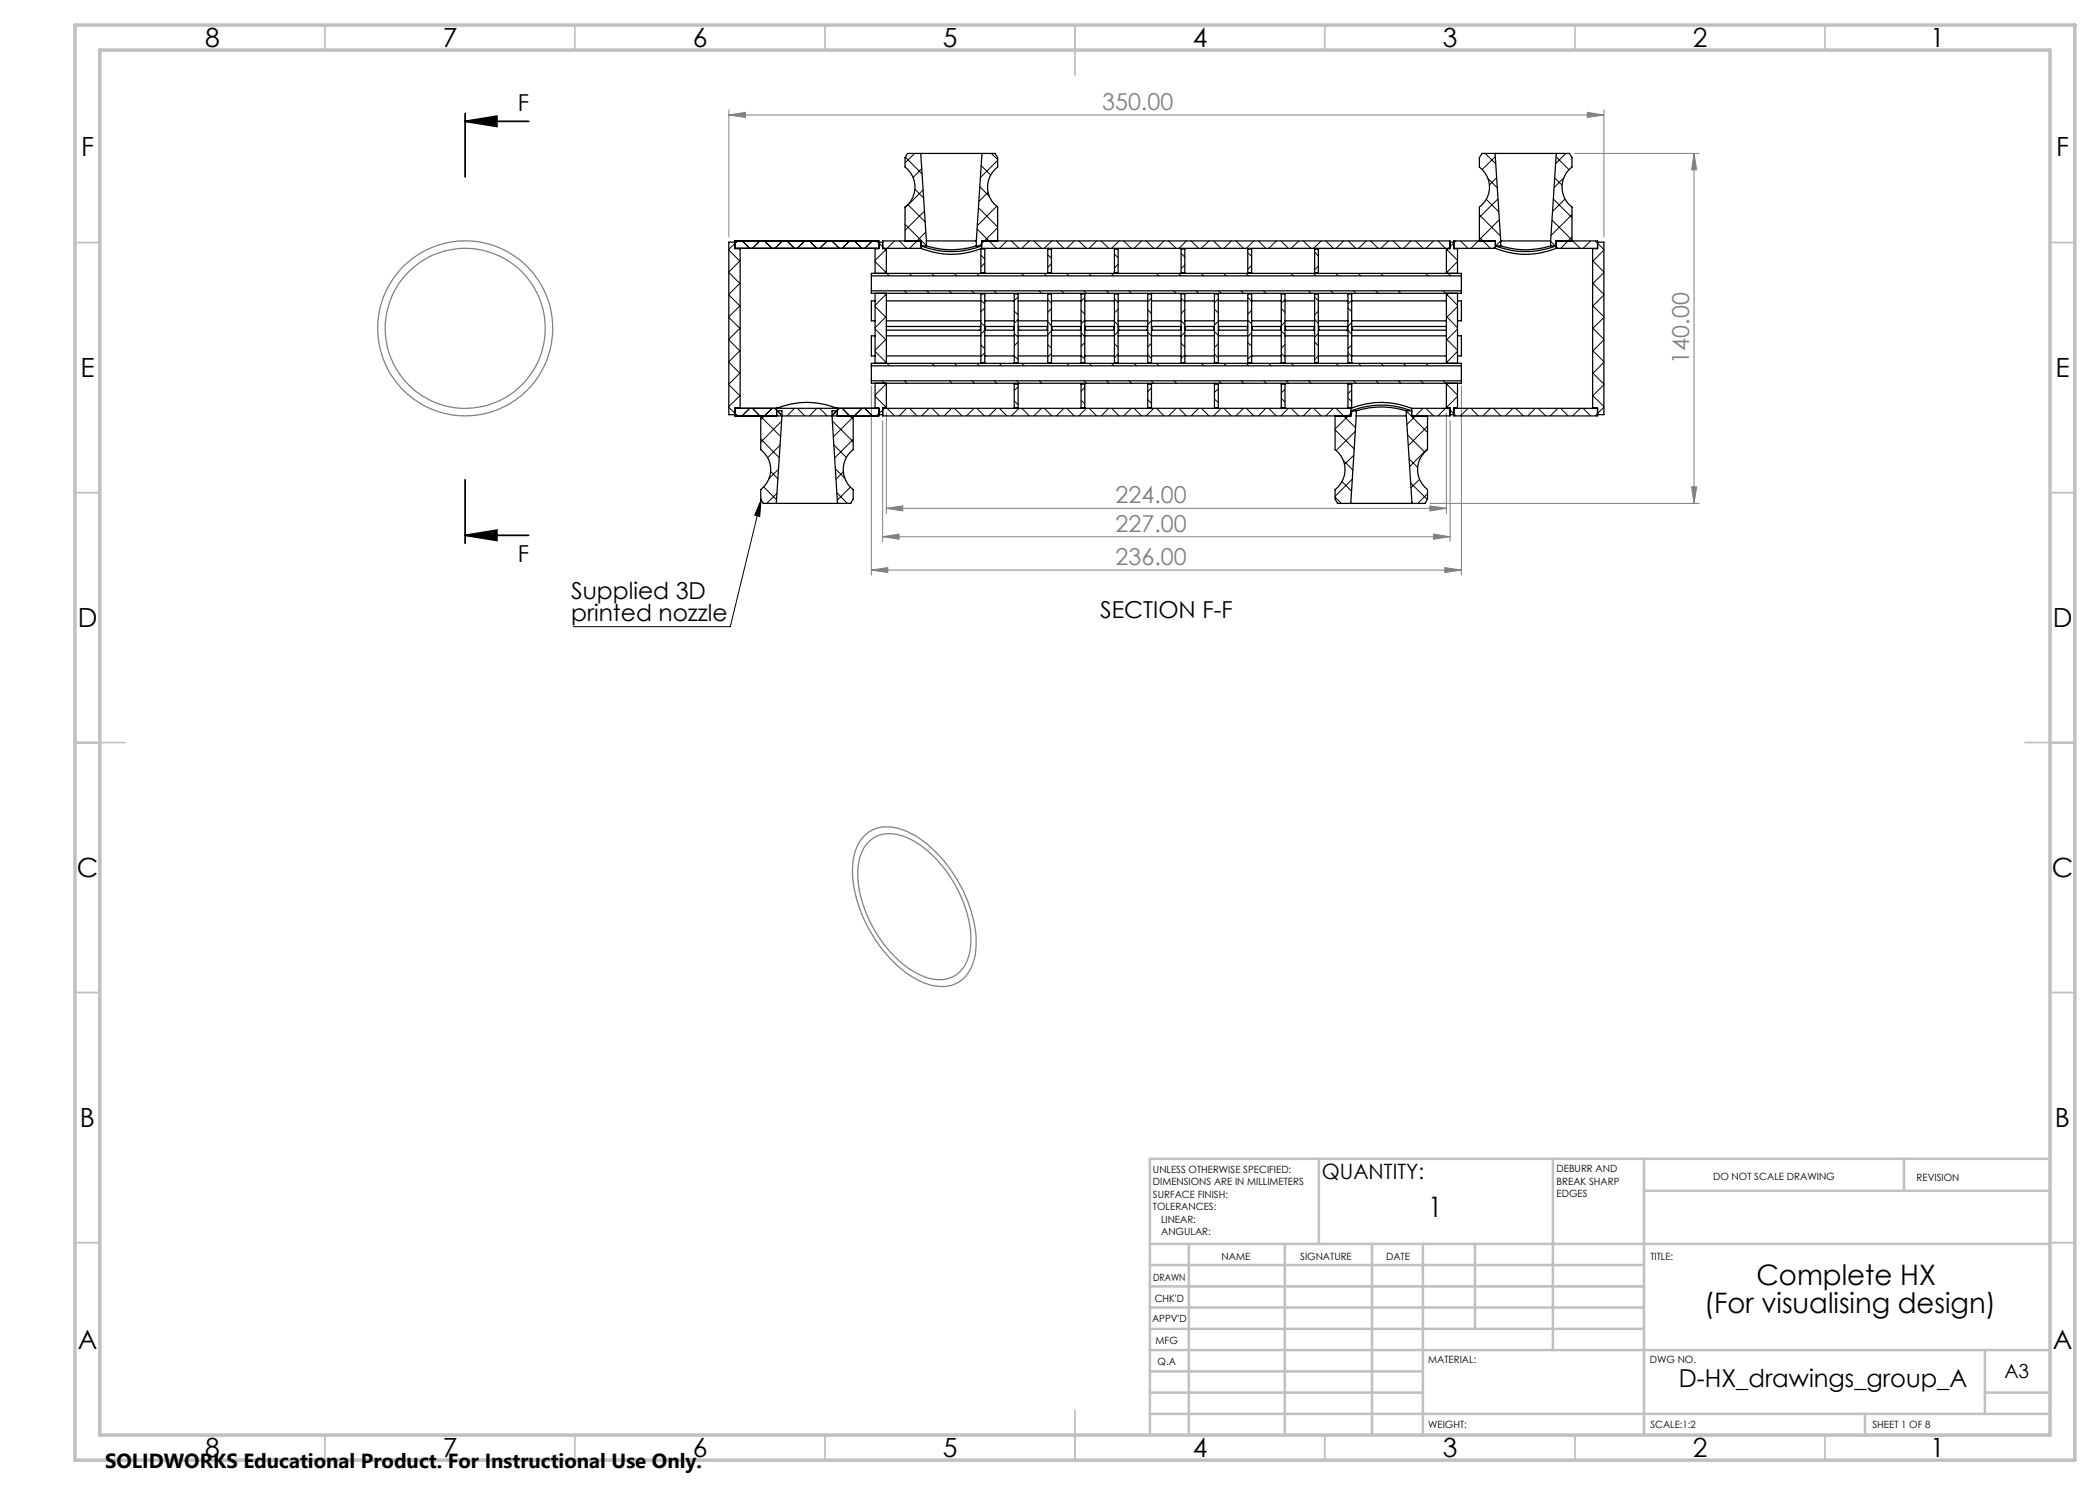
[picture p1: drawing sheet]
<svg xmlns="http://www.w3.org/2000/svg" width="420mm" height="297mm" viewBox="0 0 420 297" stroke-linecap="round" stroke-linejoin="round" font-family="sans-serif">
<path d="M152.2 100l-.3 3.3-.9-.3zM152.2 100l-6.1 25.3h-31.4" fill="none" stroke="#000" stroke-width=".2"/>
<path d="M93 24.3l6.4-1.1v2.1zM93 24.3h12.7M93 22.7v12.7M93 96v12.7M93 107.1l6.4-1.1v2.1zM93 107.1h12.7" fill="none" stroke="#000" stroke-width=".35"/>
<g fill="none" stroke="#808080" stroke-width=".2">
<path d="M145.8 23l3.3-.5v1zM145.8 22v25.4M145.8 23h175M314.9 30.7h24.9M317.5 22.5l3.3 .5-3.3 .5zM320.8 22v25.4M338.8 30.7v70M338.8 30.7l.5 3.3h-1zM174.3 77.2v37.8M292.3 77.2v37.8M176.5 84.2v24.1M177.3 82.6v20.1"/>
<path d="M289.3 82.6v20.1M290 84.2v24.1M338.3 97.4h1l-.5 3.3zM174.3 114l3.3-.5v1zM174.3 114h118M176.5 107.3l3.3-.5v1zM176.5 107.3h113.5M177.3 101.7l3.3-.5v1zM177.3 101.7h112M286 101.2l3.3 .5-3.3 .5zM286 100.7h53.8M286.7 106.8l3.3 .5-3.3 .5z"/>
<path d="M289 113.5l3.3 .5-3.3 .5z"/>
</g>
<g fill="none" stroke="#808080" stroke-width=".25">
<path d="M173.2 166.9a7.2 7.2 0 0 1 7.8-.8 23.9 23.9 0 0 1 11 10.9 22.6 22.6 0 0 1 3 14.3 6.8 6.8 0 0 1-5.4 5.9 11.8 11.8 0 0 1-8.8-3 27.6 27.6 0 0 1-10.3-19.9 9.5 9.5 0 0 1 2.7-7.4zM173.8 168.3a6.5 6.5 0 0 1 7-1 21.8 21.8 0 0 1 10.8 10.8 19.6 19.6 0 0 1 2.2 13 6.2 6.2 0 0 1-8.3 4.5 20.4 20.4 0 0 1-10.7-9.8 20.3 20.3 0 0 1-3-13.6l.2-.9a6.8 6.8 0 0 1 1.8-3z"/>
<circle cx="93" cy="65.7" r="17.5"/>
<circle cx="93" cy="65.7" r="16"/>
</g>
<g fill="none" stroke="#c0c0c0" stroke-width=".35">
<path d="M65 5v5M115 5v5M165 5v5M215 5v10M265 5v5M315 5v5M365 5v5M15 48.5h5M410 48.5h5M15 98.5h5M410 98.5h5M15 148.5h10"/>
<path d="M405 148.5h10M15 198.5h5M410 198.5h5M15 248.5h5M410 248.5h5M65 287v5M115 287v5M165 287v5M215 282v10M265 287v5M315 287v5M365 287v5"/>
</g>
<g fill="none" stroke="#c0c0c0" stroke-width=".5">
<path d="M263.8 231.8v17M310.6 231.8v38.2M328.8 231.8v55.2M328.8 238.2h81.2M380.8 231.8v6.4M410 231.8h-180v55.2M230 248.8h180M230 257.3h98.8M230 253h98.8M237.8 248.8v38.2M257 248.8v38.2M274.4 248.8v38.2"/>
<path d="M284.6 248.8v38.2M295 248.8v17M230 265.8h98.8M230 261.5h98.8M230 278.5h54.6M230 274.3h54.6M230 270h180M397 278.5h13M397 270v12.8M230 282.8h180M373 282.8v4.2"/>
</g>
<path d="M15 5h400v287h-400zM20 10h390v277h-390z" fill="none" stroke="#c0c0c0" stroke-width=".7"/>
<g fill="#000">
<path d="M152.2 100l-.3 3.3-.9-.3z"/>
<path d="M93 24.3l6.4-1.1v2.1zM93 107.1l6.4-1.1v2.1z"/>
</g>
<g fill="#808080">
<path d="M289 113.5l3.3 .5-3.3 .5zM174.3 114l3.3-.5v1z"/>
<path d="M145.8 23l3.3-.5v1zM317.5 22.5l3.3 .5-3.3 .5zM176.5 107.3l3.3-.5v1zM286.7 106.8l3.3 .5-3.3 .5z"/>
<path d="M338.3 97.4h1l-.5 3.3zM338.8 30.7l.5 3.3h-1z"/>
<path d="M177.3 101.7l3.3-.5v1zM286 101.2l3.3 .5-3.3 .5z"/>
</g>
<g fill="none" stroke="#000" stroke-width=".2">
<path d="M181.1 31.4l3.3 3.4M183 30.7l-2 1.9M183 37.8l1.7 1.8M184.3 33.8l-1.7 1.7M184.6 38l-3.6 3.6M196 37.4l1.9 1.9M196.3 33.1l1.8 1.9M196.4 30.7h.1M197.6 38.4l-1.8 1.9M198.3 30.7l1.2 1.2M199.5 32.1l-3.4 3.4M297 30.7l2.2 2.1"/>
<path d="M297.3 39.9l2.5 2.5M297.6 35.7l1.9 1.9M299 31.3l-2.6 2.6M299.3 35.5l-1.4 1.5M299.6 39.8l-3.7 3.7M310.7 39.8l3.7 3.7M310.9 35.6l1.5 1.4M311.2 31.4l2.6 2.5M312.7 35.6l-1.9 1.9M313 39.8l-2.5 2.5M313.2 30.7l-2.1 2M145.8 59l2.2 2.2"/>
<path d="M145.8 54.5l2.2 2.3M145.8 50l2.2 2.3M147.5 48.2l-1.7 1.7M148 52.1l-2.2 2.3M148 56.6l-2.2 2.3M148.4 48.2l1.5 1.5M152 48.2l-1.5 1.5M152.9 48.2l1.5 1.5M156.5 48.2l-1.5 1.5M157.4 48.2l1.5 1.5M161 48.2l-1.5 1.5M161.9 48.2l1.5 1.5"/>
<path d="M165.5 48.2l-1.6 1.5M166.4 48.2l1.5 1.5M169.9 48.2l-1.4 1.5M170.9 48.2l1.5 1.5M174.4 48.2l-1.5 1.5M175 52.3l2.3 2.3M175.4 48.2l1.4 1.5M176.9 58.7l.4 .4M176.9 49.7l.4 .4M177.3 58.8l-2.3 2.3M177.3 49.8l-2.3 2.3M177.3 54.3l-.4 .4"/>
<path d="M177.4 54.7l.5 .5M178.9 48.2l-1.5 1.5M179.8 48.2l1.5 1.5M180.9 58.2l.5 .5M181 44.9l4.3 4.2M181.6 40.9l3.4 3.5M181.9 54.7l.5 .5M184.9 42.2l-3.9 3.9M185.1 46.4l-3.2 3.3M185.3 58.2l.5 .5M186.3 54.7l.5 .5M189.8 58.2l.6 .5"/>
<path d="M190.8 54.7l.5 .5M194.3 58.2l.5 .5M195.3 54.7l.5 .5M195.4 45.8l3.9 3.9M195.7 41.6l3.8 3.8M196.2 51l.8 .8M197 52.6l-.8 .8M198.8 58.2l.5 .5M199.3 41.3l-3.8 3.8M199.5 45.5l-3.6 3.7M201.4 48.2l-1.5 1.5M202.3 48.2l1.5 1.5"/>
<path d="M203.6 59.4l-.8 .7M204.3 54.7l.5 .5M205.9 48.2l-1.5 1.5M206.8 48.2l1.5 1.5M207.8 58.2l.5 .5M208.8 54.7l.5 .5M209.5 50.9l.8 .8M209.5 59.9l.8 .7M210.3 52.7l-.8 .8M210.4 48.2l-1.6 1.5M211.3 48.2l1.5 1.5M212.3 58.2l.5 .5"/>
<path d="M213.3 54.7l.5 .5M214.8 48.2l-1.4 1.5M215.8 48.2l1.5 1.5M216.8 58.2l.5 .5M217 59.5l-.8 .8M217.8 54.7l.5 .5M219.3 48.2l-1.5 1.5M220.2 48.2l1.6 1.5M221.3 58.2l.5 .5M222.2 54.7l.6 .5M222.9 59.8l.7 .7M222.9 50.8l.7 .7"/>
<path d="M223.6 52.8l-.7 .8M223.8 48.2l-1.5 1.5M224.8 48.2l1.4 1.5M225.8 58.2l.5 .5M228.3 48.2l-1.5 1.5M229.2 48.2l1.6 1.5M230.3 59.7l-.7 .7M231.2 54.7l.5 .5M232.8 48.2l-1.5 1.5M233.7 48.2l1.5 1.5M234.7 58.2l.5 .5M235.7 54.7l.5 .5"/>
<path d="M236.2 59.7l.8 .7M236.2 50.7l.8 .7M237 53l-.8 .7M237.3 48.2l-1.5 1.5M238.2 48.2l1.5 1.5M239.2 58.2l.5 .5M240.2 54.7l.5 .5M241.8 48.2l-1.5 1.5M242.7 48.2l1.5 1.5M243.7 59.8l-.8 .7M243.7 58.2l.5 .5M244.7 54.7l.5 .5"/>
<path d="M246.3 48.2l-1.5 1.5M247.2 48.2l1.5 1.5M248.2 58.2l.5 .5M249.2 54.7l.5 .5M249.6 59.5l.7 .8M249.6 50.5l.7 .8M250.3 53.1l-.7 .8M250.8 48.2l-1.5 1.5M251.7 48.2l1.5 1.5M252.7 58.2l.5 .5M255.3 48.2l-1.5 1.5M256.2 48.2l1.5 1.5"/>
<path d="M257 59.9l-.7 .7M258.2 54.7l.5 .5M259.8 48.2l-1.6 1.5M260.7 48.2l1.5 1.5M261.7 58.2l.5 .5M262.7 54.7l.5 .5M262.9 59.4l.8 .7M262.9 50.4l.8 .8M263.7 53.2l-.8 .8M264.2 48.2l-1.5 1.5M265.1 48.2l1.6 1.5M266.2 58.2l.5 .5"/>
<path d="M267.2 54.7l.5 .5M268.7 48.2l-1.5 1.5M269.7 48.2l1.4 1.5M270.7 58.2l.5 .5M271.7 54.7l.5 .5M273.2 48.2l-1.5 1.5M274.1 48.2l1.5 1.5M275.2 58.2l.5 .5M276.2 54.7l.4 .5M277.7 48.2l-1.5 1.5M278.6 48.2l1.5 1.5M279.6 58.2l.5 .5"/>
<path d="M282.2 48.2l-1.5 1.5M283.1 48.2l1.5 1.5M285.1 54.7l.5 .5M286.7 48.2l-1.5 1.5M287.6 48.2l1.5 1.5M288.6 58.2l.5 .5M289.3 54.3l.8 .9M289.3 49.8l2.2 2.3M289.3 58.8l2.2 2.3M289.6 49.7l-.3 .4M289.7 58.7l-.4 .4M291.2 48.2l-1.5 1.5"/>
<path d="M291.5 52.3l-2.2 2.3M292.1 48.2l1.5 1.5M295.7 48.2l-1.5 1.5M295.9 47.5l2.2 2.2M295.9 43l4.2 4.2M299.1 49.2l-.4 .5M299.9 44l-4 3.9M300.1 48.2l-.9 1M310.1 48.3l.9 .9M310.4 44l4 4M311.2 49.3l.4 .4M314.4 47.4l-2.3 2.3"/>
<path d="M314.4 42.9l-4.2 4.2M314.5 48.2l1.6 1.5M318.1 48.2l-1.5 1.5M318.5 56.6l2.3 2.3M318.5 52.1l2.3 2.3M319.1 48.2l1.7 1.7M320.8 50l-2.3 2.3M320.8 54.5l-2.3 2.3M320.8 59l-2.3 2.2M145.8 76.9l2.2 2.3M145.8 72.5l2.2 2.2M145.8 68l2.2 2.2"/>
<path d="M145.8 63.5l2.2 2.2M148 61.1l-2.2 2.3M148 65.6l-2.2 2.3M148 70.1l-2.2 2.3M148 74.6l-2.2 2.2M148 79.1l-2.2 2.2M175 79.3l2.3 2.2M175 70.3l2.3 2.2M175 65.8l2.3 2.2M175 61.3l2.3 2.3M176.4 76.2l.9 .8M177.3 76.8l-2.3 2.2"/>
<path d="M177.3 63.3l-2.3 2.2M177.3 67.8l-2.3 2.2M177.3 72.3l-.4 .4M177.4 72.7l.5 .5M180.9 76.2l.5 .5M186.4 72.7l.5 .5M189.9 76.2l.5 .5M190.9 72.7l.5 .5M194.4 76.2l.5 .5M195.4 72.7l.5 .5M196.2 69l.8 .7M196.2 64.5l.8 .8"/>
<path d="M196.2 60l.8 .8M197 70.6l-.8 .7M197 61.6l-.8 .7M197 66.1l-.8 .7M198.9 76.2l.5 .5M199.8 72.7l.5 .5M202.8 71.2l.8 .7M202.8 66.7l.8 .7M202.8 62.2l.8 .8M203.3 76.2l.6 .5M203.6 63.9l-.8 .7M203.6 68.4l-.8 .7"/>
<path d="M203.6 77.4l-.8 .7M204.3 72.7l.6 .5M207.9 76.2l.5 .5M209.5 68.9l.8 .7M209.5 64.4l.8 .8M210.3 70.7l-.8 .7M210.3 61.7l-.8 .8M210.3 66.2l-.8 .8M213.3 72.7l.5 .5M216.2 71.1l.8 .7M216.2 66.6l.8 .7M216.2 62.1l.8 .7"/>
<path d="M216.8 76.2l.5 .5M217 68.5l-.8 .7M217 64l-.8 .8M217 77.5l-.8 .7M217.8 72.7l.5 .5M221.3 76.2l.5 .5M222.3 72.7l.5 .5M222.9 64.3l.7 .7M222.9 68.8l.7 .7M223.6 61.8l-.7 .8M223.6 66.3l-.7 .8M223.6 70.8l-.7 .8"/>
<path d="M225.8 76.2l.5 .5M226.8 72.7l.5 .5M229.6 70.9l.7 .8M229.6 66.5l.7 .7M229.6 61.9l.7 .8M229.6 79.9l.7 .8M230.3 68.6l-.7 .8M230.3 64.1l-.7 .8M230.3 77.6l-.7 .7M230.3 76.2l.5 .5M231.3 72.7l.5 .5M234.8 76.2l.5 .5"/>
<path d="M236.2 68.6l.8 .8M236.2 64.1l.8 .8M237 66.5l-.8 .7M237 70.9l-.8 .8M237 61.9l-.8 .8M240.3 72.7l.5 .5M242.9 70.8l.8 .8M242.9 66.3l.8 .8M242.9 61.8l.8 .8M242.9 79.8l.8 .7M243.7 64.3l-.8 .7M243.7 68.8l-.8 .7"/>
<path d="M243.7 77.7l-.8 .8M243.8 76.2l.5 .5M244.8 72.7l.5 .5M248.2 76.2l.5 .5M249.2 72.7l.5 .5M249.6 68.5l.7 .7M249.6 64l.7 .8M250.3 66.6l-.7 .7M250.3 62.1l-.7 .7M250.3 71.1l-.7 .7M252.7 76.2l.6 .5M253.8 72.7l.4 .5"/>
<path d="M256.3 66.2l.7 .8M256.3 70.7l.7 .7M256.3 61.7l.7 .8M256.3 79.7l.7 .7M257 77.9l-.7 .7M257 64.4l-.7 .8M257 68.9l-.7 .7M257.2 76.2l.5 .5M258.2 72.7l.5 .5M261.7 76.2l.5 .5M262.9 63.9l.8 .7M262.9 68.4l.8 .7"/>
<path d="M263.7 71.2l-.8 .7M263.7 66.7l-.8 .7M263.7 62.2l-.8 .8M267.2 72.7l.5 .5M269.6 70.6l.7 .7M269.6 66.1l.7 .7M269.6 61.6l.7 .7M269.6 79.5l.7 .8M270.3 78l-.7 .7M270.3 64.5l-.7 .8M270.3 60l-.7 .8M270.3 69l-.7 .7"/>
<path d="M270.7 76.2l.5 .5M271.7 72.7l.5 .5M275.2 76.2l.5 .5M276.2 72.7l.5 .5M279.7 76.2l.5 .5M280.7 72.7l.5 .5M284.2 76.2l.5 .5M285.2 72.7l.5 .5M288.7 76.2l.5 .5M289.3 67.8l2.2 2.2M289.3 72.3l.4 .4M289.3 63.3l2.2 2.2"/>
<path d="M289.3 76.8l2.2 2.2M289.6 76.7l-.3 .3M291.5 61.3l-2.2 2.3M291.5 65.8l-2.2 2.2M291.5 70.3l-2.2 2.2M291.5 79.3l-2.2 2.2M318.5 79.1l2.3 2.2M318.5 74.6l2.3 2.2M318.5 70.1l2.3 2.3M318.5 65.6l2.3 2.3M318.5 61.1l2.3 2.3M320.8 63.5l-2.3 2.2"/>
<path d="M320.8 68l-2.3 2.2M320.8 72.5l-2.3 2.2M320.8 76.9l-2.3 2.3M145.8 81.5l1.7 1.7M149.9 81.7l-1.5 1.5M150.5 81.7l1.5 1.5M152.2 83.3l3.9 4M152.2 87.8l3.7 3.7M152.8 97.4l2.5 2.6M154.1 94.3l1.5 1.4M154.4 81.7l-2.2 2.2M155.3 82l-.3-.3 1.5 1.5"/>
<path d="M155.4 98.6l-2 2.1M155.5 82.2l.9 .9M155.7 93.8l-1.9 1.9M156 89l-2.5 2.5M156.3 84.2l-4.1 4.2M158.9 81.7l-1.5 1.5M159.5 81.7l1.5 1.5M163.4 81.7l-1.5 1.5M163.9 81.7l1.6 1.5M166.4 84.2l4.2 4.2M166.8 89l2.5 2.5M167.1 93.8l1.8 1.8"/>
<path d="M167.4 82.2l-1 .9M167.4 98.6l2.1 2.1M167.9 81.7l-1.5 1.5M168.5 81.7l2.1 2.2M168.7 94.4l-1.5 1.4M170.1 97.4l-2.6 2.6M170.6 83.4l-3.9 4M170.6 87.9l-3.7 3.7M172.4 81.7l-1.5 1.5M172.9 81.7l1.5 1.5M176.8 81.7l-1.4 1.5M177.3 81.3l-.4 .3"/>
<path d="M177.4 81.7l1.5 1.5M181.3 81.7l-1.5 1.5M181.9 81.7l1.5 1.5M185.8 81.7l-1.5 1.5M186.4 81.7l1.5 1.5M190.3 81.7l-1.5 1.5M190.9 81.7l1.5 1.5M194.8 81.7l-1.5 1.5M195.4 81.7l1.5 1.5M199.3 81.7l-1.5 1.5M199.9 81.7l1.5 1.5M202.8 80.2l.8 .7"/>
<path d="M203.8 81.7l-1.5 1.5M204.4 81.7l1.5 1.5M208.3 81.7l-1.5 1.5M208.8 81.7l1.6 1.5M212.8 81.7l-1.5 1.5M213.4 81.7l1.4 1.5M216.2 80l.8 .8M217.3 81.7l-1.5 1.5M217.8 81.7l1.5 1.5M221.8 81.7l-1.6 1.5M222.3 81.7l1.5 1.5M226.2 81.7l-1.4 1.5"/>
<path d="M226.8 81.7l1.5 1.5M230.8 81.7l-1.6 1.5M231.3 81.7l1.5 1.5M235.2 81.7l-1.5 1.5M235.8 81.7l1.5 1.5M239.7 81.7l-1.5 1.5M240.3 81.7l1.5 1.5M244.2 81.7l-1.5 1.5M244.8 81.7l1.5 1.5M248.7 81.7l-1.5 1.5M249.3 81.7l1.5 1.5M253.2 81.7l-1.5 1.5"/>
<path d="M253.8 81.7l1.5 1.5M257.7 81.7l-1.5 1.5M258.2 81.7l1.6 1.5M262.2 81.7l-1.5 1.5M262.7 81.7l1.5 1.5M266.7 81.7l-1.6 1.5M267 99.4l1.3 1.3M267 86l3.8 3.8M267.2 81.7l3.9 3.8M268.4 96.3l1.9 1.9M268.7 92.1l1.9 1.9M270.4 95.8l-3.4 3.5"/>
<path d="M270.7 82.2l-3.7 3.6M270.8 91l-1.9 1.9M271.1 86.3l-3.9 3.8M281.3 82.2l4.2 4.3M281.5 87l3.4 3.4M281.8 91.8l1.7 1.7M282.1 96.6l3.4 3.3M283.9 95.8l-1.7 1.8M284.6 81.7l-3.2 3.2M285.2 81.7l1.5 1.5M285.5 98.7l-1.9 2M285.5 85.3l-3.8 3.8"/>
<path d="M285.5 89.7l-3.6 3.6M289.1 81.7l-1.5 1.5M289.3 81.3l.3 .3M289.7 81.7l1.5 1.5M293.6 81.7l-1.5 1.5M294.2 81.7l1.5 1.5M298.1 81.7l-1.5 1.5M298.7 81.7l1.4 1.5M302.6 81.7l-1.5 1.5M303.1 81.7l1.6 1.5M307.1 81.7l-1.5 1.5M307.6 81.7l1.5 1.5"/>
<path d="M311.6 81.7l-1.5 1.5M312.1 81.7l1.5 1.5M316.1 81.7l-1.6 1.5M316.6 81.7l1.5 1.5M320.8 81.5l-1.7 1.7M270.2 100.6l-.1 .1"/>
</g>
<g fill="none" stroke="#000" stroke-width=".25">
<path d="M184.1 30.7h-2.6l-.5 .8v1.9a5 5 0 0 1 0 8v6.8M184.1 30.7h12.3M184.1 30.7l1.2 17.5M196.4 30.7h2.6l.5 .8v1.9a5 5 0 0 0 0 8v6.8M196.4 30.7l-1.1 17.5M299 30.7h-2.6l-.5 .8v1.9a5 5 0 0 1 0 8v6.8M299 30.7h12.3M299 30.7l1.1 17.5M311.3 30.7h2.6l.5 .8v1.9a5 5 0 0 0 0 8v6.8M311.3 30.7l-1.2 17.5M147 49.7h28.8M147 48.4h-1.2v34.5h1.2"/>
<path d="M174.3 55.2v3M174.3 55.2v-.5h118v.5M174.3 58.2v.5h118v-.5M174.3 55.2h118M174.3 58.2h118M175 54.7v-5h.8v-1.5h-28.8v1.5h1v31.9h-1v1.6h28.8v-1.6h-.8v-4.9M175 58.7v14M175.8 48.4h.7M176.5 49.7h7.7M177.3 58.7v14M184.2 49.7a15.9 15.9 0 0 0 12.1 0M184.2 49.7v-1.5h-7.7v1.5h.8v5"/>
<path d="M185.3 49.2h-1.1a16.7 16.7 0 0 0 12.1 0h-1M185.3 49.2a16.4 16.4 0 0 0 10 0M185.3 48.2h10M185.3 48.2v1M195.3 48.2v1M196.2 58.7v.1M196.2 54.5v.2M196.2 54.5v-4.7h.8v4.7M196.2 58.8h.8M196.2 54.5h.8M196.2 58.8v13.7M196.3 49.7v-1.5h93.7v1.5h-.7v5"/>
<path d="M196.3 49.7h93.7M197 58.7v.1M197 54.5v.2M197 58.8v13.7M202.8 58.7v.1M202.8 58.8h.8M202.8 58.8v13.7M203.6 58.7v.1M203.6 58.8v13.7M209.5 58.7v.1M209.5 54.5v.2M209.5 54.5v-4.7h.8v4.7"/>
<path d="M209.5 58.8h.8M209.5 54.5h.8M209.5 58.8v13.7M210.3 58.7v.1M210.3 54.5v.2M210.3 58.8v13.7M216.2 58.7v.1M216.2 58.8h.8M216.2 58.8v13.7M217 58.7v.1M217 58.8v13.7M222.9 58.7v.1"/>
<path d="M222.9 54.5v.2M222.9 54.5v-4.7h.7v4.7M222.9 58.8h.7M222.9 54.5h.7M222.9 58.8v13.7M223.6 58.7v.1M223.6 54.5v.2M223.6 58.8v13.7M229.6 58.7v.1M229.6 58.8h.7M229.6 58.8v13.7M230.3 58.7v.1"/>
<path d="M230.3 58.8v13.7M236.2 58.7v.1M236.2 54.5v.2M236.2 54.5v-4.7h.8v4.7M236.2 58.8h.8M236.2 54.5h.8M236.2 58.8v13.7M237 58.7v.1M237 54.5v.2M237 58.8v13.7M242.9 58.7v.1M242.9 58.8h.8"/>
<path d="M242.9 58.8v13.7M243.7 58.7v.1M243.7 58.8v13.7M249.6 58.7v.1M249.6 54.5v.2M249.6 54.5v-4.7h.7v4.7M249.6 58.8v13.7M249.6 58.8h.7M249.6 54.5h.7M250.3 58.7v.1M250.3 54.5v.2M250.3 58.8v13.7"/>
<path d="M256.3 58.7v.1M256.3 58.8h.7M256.3 58.8v13.7M257 58.7v.1M257 58.8v13.7M262.9 58.7v.1M262.9 54.5v.2M262.9 54.5v-4.7h.8v4.7M262.9 58.8h.8M262.9 54.5h.8M262.9 58.8v13.7M263.7 58.7v.1"/>
<path d="M263.7 54.5v.2M263.7 58.8v13.7M269.6 58.7v.1M269.6 58.8h.7M269.6 58.8v13.7M270.3 58.7v.1M270.3 58.8v13.7M289.3 58.7v14M290 48.4h.8M290.8 49.7h8.3M291.5 58.7v14M292.3 55.2v3"/>
<path d="M299.1 49.7a15.9 15.9 0 0 0 12.1 0M299.1 49.7v-1.5h-8.3v1.5h.7v5M300.1 49.2h-1a16.8 16.8 0 0 0 12.1 0h-1.1M300.1 49.2a16.4 16.4 0 0 0 10 0M300.1 48.2h10M300.1 48.2v1M310.1 48.2v1M311.2 49.7v-1.5h8.3v1.5h-1v31.9h1v1.6h-28.7v-1.6h.7v-4.9M311.2 49.7h8.3M319.5 48.4h1.3v34.5h-1.3M174.3 73.2v3M174.3 73.2v-.5h118v.5"/>
<path d="M174.3 76.2v.5h118v-.5M174.3 73.2h118M174.3 76.2h118M175 60.2h-.7v4h.7M175 67.2h-.7v4h.7M177.3 60.2h18.9M177.3 64.2h18.9M177.3 67.2h18.9M177.3 71.2h18.9M177.3 76.7v4.9h-.8v1.6h93.7v-1.5M177.3 65.3h18.9M177.3 66h18.9"/>
<path d="M196.1 65.3v.7M196.2 72.5v.2M196.2 72.5h.8M197 72.5v.2M197 60.2h5.8M197 64.2h5.8M197 67.2h5.8M197 71.2h5.8M197 65.3h5.8M197 66h5.8M197 65.3v.7M202.8 65.3v.7"/>
<path d="M202.8 76.7v.1M202.8 72.5v.2M202.8 72.5h.8M202.8 76.8h.8M202.8 76.8v4.8h.8v-4.8M203.6 76.7v.1M203.6 72.5v.2M203.6 60.2h5.9M203.6 64.2h5.9M203.6 67.2h5.9M203.6 71.2h5.9M203.6 65.3h5.9"/>
<path d="M203.6 66h5.9M203.7 65.3v.7M209.4 65.3v.7M209.5 72.5v.2M209.5 72.5h.8M210.3 72.5v.2M210.3 60.2h5.9M210.3 64.2h5.9M210.3 67.2h5.9M210.3 71.2h5.9M210.3 65.3h5.9M210.3 66h5.9"/>
<path d="M210.4 65.3v.7M216.1 65.3v.7M216.2 76.7v.1M216.2 72.5v.2M216.2 72.5h.8M216.2 76.8h.8M216.2 76.8v4.8h.8v-4.8M217 76.7v.1M217 72.5v.2M217 60.2h5.9M217 64.2h5.9M217 67.2h5.9"/>
<path d="M217 71.2h5.9M217 65.3h5.9M217 66h5.9M217.1 65.3v.7M222.8 65.3v.7M222.9 72.5v.2M222.9 72.5h.7M223.6 72.5v.2M223.6 60.2h6M223.6 64.2h6M223.6 67.2h6M223.6 71.2h6"/>
<path d="M223.6 65.3h6M223.6 66h6M223.7 65.3v.7M229.4 65.3v.7M229.6 76.7v.1M229.6 72.5v.2M229.6 72.5h.7M229.6 76.8h.7M229.6 76.8v4.8h.7v-4.8M230.3 76.7v.1M230.3 72.5v.2M230.3 60.2h5.9"/>
<path d="M230.3 64.2h5.9M230.3 67.2h5.9M230.3 71.2h5.9M230.3 65.3h5.9M230.3 66h5.9M230.4 65.3v.7M236.1 65.3v.7M236.2 72.5v.2M236.2 72.5h.8M237 72.5v.2M237 60.2h5.9M237 64.2h5.9"/>
<path d="M237 67.2h5.9M237 71.2h5.9M237 65.3h5.9M237 66h5.9M237.1 65.3v.7M242.8 65.3v.7M242.9 76.7v.1M242.9 72.5v.2M242.9 72.5h.8M242.9 76.8h.8M242.9 76.8v4.8h.8v-4.8M243.7 76.7v.1"/>
<path d="M243.7 72.5v.2M243.7 60.2h5.9M243.7 64.2h5.9M243.7 67.2h5.9M243.7 71.2h5.9M243.7 65.3h5.9M243.7 66h5.9M243.7 65.3v.7M249.5 65.3v.7M249.6 72.5v.2M249.6 72.5h.7M250.3 72.5v.2"/>
<path d="M250.3 60.2h6M250.3 64.2h6M250.3 67.2h6M250.3 71.2h6M250.3 65.3h6M250.3 66h6M250.4 65.3v.7M256.2 65.3v.7M256.3 76.7v.1M256.3 72.5v.2M256.3 72.5h.7M256.3 76.8h.7"/>
<path d="M256.3 76.8v4.8h.7v-4.8M257 76.7v.1M257 72.5v.2M257 60.2h5.9M257 64.2h5.9M257 67.2h5.9M257 71.2h5.9M257 65.3h5.9M257 66h5.9M257.1 65.3v.7M262.8 65.3v.7M262.9 72.5v.2"/>
<path d="M262.9 72.5h.8M263.7 72.5v.2M263.7 60.2h5.9M263.7 64.2h5.9M263.7 67.2h5.9M263.7 71.2h5.9M263.7 65.3h5.9M263.7 66h5.9M263.8 65.3v.7M269.5 65.3v.7M269.6 76.7v.1M269.6 72.5v.2"/>
<path d="M269.6 72.5h.7M269.6 76.8h.7M269.6 76.8v4.8h.7v-4.8M270.3 76.7v.1M270.3 72.5v.2M270.3 60.2h19M270.3 64.2h19M270.3 67.2h19M270.3 71.2h19M270.3 65.3h19M270.3 66h19M270.4 65.3v.7"/>
<path d="M289.3 76.7v4.9h.7v1.6h-7.7v-1.5M291.5 60.2h.8v4h-.8M291.5 67.2h.8v4h-.8M292.3 73.2v3M147 81.7h28.8M152.2 83.2v6.7a5 5 0 0 1 0 8v1.9l.4 .9h2.7M155.3 83.2v-1.5a15.9 15.9 0 0 1 12.2 0v1.5M155.3 82.2h1.1v1l-1.1 17.5M167.5 82.2h-1.1v1l1.1 17.5M170.6 83.2v6.7a5 5 0 0 0 0 8v1.9l-.5 .9h-2.6M175.8 82.9h.7M176.5 81.7h93.7"/>
<path d="M267 83.2v6.7a5 5 0 0 1 0 8v1.9l.5 .9h2.7M270.2 81.7h.1a15.8 15.8 0 0 1 12 0M271.3 82.2h-1.1a16.8 16.8 0 0 1 12.1 0h-1M271.3 82.2l.1-.1a17.1 17.1 0 0 1 9.9 .1M271.3 83.2h10M271.3 82.2v1M271.3 83.2l-1.1 17.5M281.3 82.2v1M281.3 83.2l1.1 17.5M282.3 81.7h7.7M285.5 83.2v6.7a5 5 0 0 0 0 8v1.9l-.5 .9h-2.6M290 82.9h.8"/>
<path d="M290.8 81.7h28.7M155.3 100.7h12.2M270.2 100.7h12.2"/>
</g>
<g font-size="5.6">
<text x="285.6" y="243.3">1</text>
<text x="351.3" y="256.9">Complete HX</text>
<text x="340.8" y="262.6">(For visualising design)</text>
</g>
<g font-size="5.3">
<text x="41" y="9.5">8</text>
<text x="88.5" y="9.5">7</text>
<text x="138.5" y="9.5">6</text>
<text x="188.5" y="9.5">5</text>
<text x="238.5" y="9.5">4</text>
<text x="288.5" y="9.5">3</text>
<text x="338.5" y="9.5">2</text>
<text x="386" y="9.5">1</text>
<text x="16.2" y="31.3">F</text>
<text x="411.2" y="31.3">F</text>
<text x="16.1" y="75.5">E</text>
<text x="411.1" y="75.5">E</text>
<text x="15.5" y="125.5">D</text>
<text x="410.5" y="125.5">D</text>
<text x="15.4" y="175.5">C</text>
<text x="410.4" y="175.5">C</text>
<text x="16" y="225.5">B</text>
<text x="411" y="225.5">B</text>
<text x="15.5" y="269.8">A</text>
<text x="410.5" y="269.8">A</text>
<text x="41" y="291.5">8</text>
<text x="88.5" y="291.5">7</text>
<text x="138.5" y="291.5">6</text>
<text x="188.5" y="291.5">5</text>
<text x="238.5" y="291.5">4</text>
<text x="288.5" y="291.5">3</text>
<text x="338.5" y="291.5">2</text>
<text x="386" y="291.5">1</text>
</g>
<text font-size="4.9" x="335.8" y="277.3">D-HX_drawings_group_A</text>
<g font-size="4.7">
<text x="103.6" y="22.2">F</text>
<text x="103.6" y="112.4">F</text>
<text x="114.2" y="119.7">Supplied 3D</text>
<text x="114.2" y="124.3">printed nozzle</text>
<text x="220" y="123.5">SECTION F-F</text>
</g>
<g font-size="4.7" fill="#808080">
<text x="220.4" y="22">350.00</text>
<text x="337.8" y="72.7" transform="rotate(-90 337.8 72.7)">140.00</text>
<text x="223.1" y="100.6">224.00</text>
<text x="223.1" y="106.3">227.00</text>
<text x="223.1" y="113">236.00</text>
</g>
<text font-size="4.2" x="264.4" y="235.8">QUANTITY:</text>
<text font-size="4.1" x="21" y="293.7">SOLIDWORKS Educational Product. For Instructional Use Only.</text>
<text font-size="3.9" x="400.9" y="275.5">A3</text>
<g font-size="2">
<text x="230.6" y="234.6">UNLESS OTHERWISE SPECIFIED:</text>
<text x="230.6" y="237.1">DIMENSIONS ARE IN MILLIMETERS</text>
<text x="230.6" y="239.6">SURFACE FINISH:</text>
<text x="311.3" y="234.5">DEBURR AND</text>
<text x="311.3" y="237">BREAK SHARP</text>
<text x="311.3" y="239.5">EDGES</text>
<text x="342.6" y="236">DO NOT SCALE DRAWING</text>
<text x="383.3" y="236.2">REVISION</text>
<text x="230.6" y="242.1">TOLERANCES:</text>
<text x="232.2" y="244.6">LINEAR:</text>
<text x="232.2" y="247.1">ANGULAR:</text>
<text x="244.3" y="252">NAME</text>
<text x="260" y="251.9">SIGNATURE</text>
<text x="277.2" y="251.9">DATE</text>
<text x="330.1" y="251.9">TITLE:</text>
<text x="230.6" y="256.1">DRAWN</text>
<text x="230.9" y="260.3">CHK'D</text>
<text x="230.4" y="264.4">APPV'D</text>
<text x="231.1" y="268.8">MFG</text>
<text x="231.5" y="273">Q.A</text>
<text x="285.6" y="272.5">MATERIAL:</text>
<text x="330" y="272.5">DWG NO.</text>
<text x="285.6" y="285.5">WEIGHT:</text>
<text x="330.1" y="285.6">SCALE:1:2</text>
<text x="374.5" y="285.6">SHEET 1 OF 8</text>
</g>
</svg>
